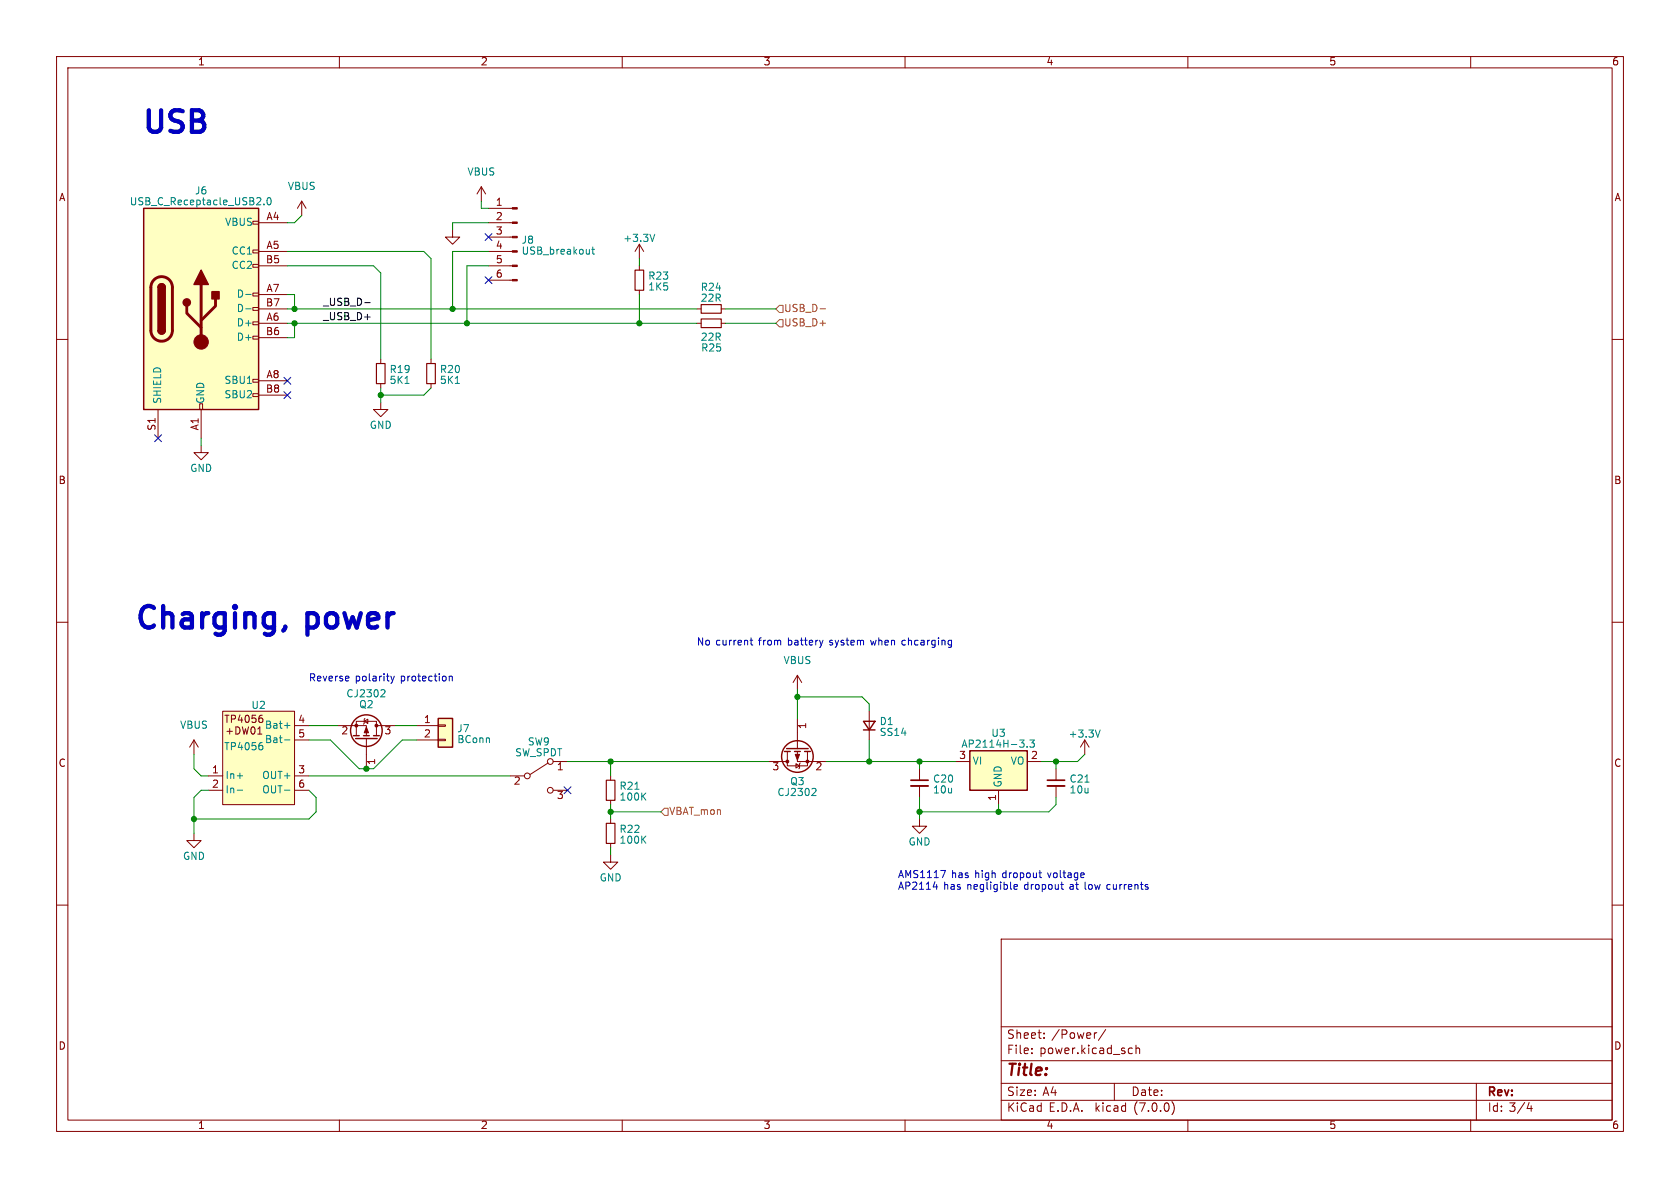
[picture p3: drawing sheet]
<svg xmlns="http://www.w3.org/2000/svg" width="297mm" height="210mm" viewBox="0 0 297 210" stroke-linecap="round" stroke-linejoin="round" font-family="sans-serif">
<g fill="none" stroke="#840000" stroke-width=".18">
<path d="M10 10h277v190h-277zM12 12h273v186h-273zM60 10v2M110 10v2M160 10v2M210 10v2M260 10v2M44.7 39.1h1v.5h-1zM45.7 39.4h5.1M53.3 35.6l-.7 1.2M53.3 35.6v2.5M53.3 35.6l.8 1.2"/>
<path d="M85.1 33l-.8 1.3M85.1 33v2.6M85.1 33l.8 1.3M86.4 39.4h4.2M86.4 36.8h4.2M10 60h2M44.7 59.4h1v.5h-1zM44.7 56.9h1v.5h-1zM44.7 54.4h1v.5h-1zM44.7 51.8h1v.5h-1zM44.7 46.7h1v.5h-1zM44.7 44.2h1v.5h-1z"/>
<path d="M45.7 47h5.1M45.7 44.5h5.1M45.7 57.2h5.1M45.7 54.6h5.1M45.7 52.1h5.1M45.7 59.7h5.1M80 40.6v1.3h1.3l-1.3 1.3-1.3-1.3h1.3M86.4 49.5h4.2M86.4 47h4.2M86.4 44.5h4.2M86.4 41.9h4.2M113 43.2v2.5"/>
<path d="M113 47v.8M113 51.3v.8M113 43.2l-.7 1.3M113 43.2l.8 1.3M123.2 57.2h.8M123.2 54.6h.8M127.5 57.2h.8M127.5 54.6h.8M285 60h2M27.9 72.4v5.1M35.3 71.4h.5v1h-.5zM35.6 78.7v1.3h1.2l-1.2 1.3-1.3-1.3h1.3"/>
<path d="M35.6 72.4v5.1M44.7 69.6h1v.5h-1zM44.7 67.1h1v.5h-1zM45.7 67.3h5.1M45.7 69.9h5.1M67.3 71.1v1.3h1.3l-1.3 1.3-1.3-1.3h1.3M67.3 63.5v.8M67.3 67.8v.8M76.2 63.5v.8M76.2 67.8v.8M10 110h2M141 119.4v2.5"/>
<path d="M141 119.4l-.8 1.3M141 119.4l.7 1.3M285 110h2M34.3 130.8l-.8 1.3M34.3 130.8v2.6M34.3 130.8l.8 1.3M36.8 137.2h2.6M36.8 139.7h2.6M39.4 125.7h12.7v16.5h-12.7zM39.8 126.4h.7M40.1 126.4v1.3M40.1 129.3h1"/>
<path d="M40.6 128.8v1M40.9 127.1l.6-.1 .1-.1v-.3l-.7-.2v1.3M41.7 128.5a.64 .64 0 0 1 .7 .6 .64 .64 0 0 1-.7 .7zM42.4 126.4l-.3 .9h.8M42.7 126.9v.8M42.8 128.5l.3 1.3 .3-.9 .2 .9 .3-1.3M43.5 126.6l.1-.2a.68 .68 0 0 1 .5 .7 .68 .68 0 0 1-.5 .6l-.1-.1-.2-.4zM44.5 128.6l.2-.1a.68 .68 0 0 1 .4 .6 .68 .68 0 0 1-.4 .7 .84 .84 0 0 1-.2-1.2zM45.2 126.4h-.6l-.1 .6 .2-.1 .4 .1 .2 .2-.1 .4-.2 .1-.5-.1M45.6 129.8h.7M45.6 128.9l.3-.4v1.3M45.8 127.2l.2-.3h.2l.3 .3v.3"/>
<path d="M46.4 126.4l-.4 .1a.86 .86 0 0 0 0 1.2h.2M52.1 128.3h2.5M52.1 130.8h2.5M52.1 137.2h2.5M52.1 139.7h2.5M59.7 128.3h5.1v1.7M63 130v-2.5h3.5v2.5M64.4 127.5l.6-.4v.8zM64.5 127l-.1 .1v.8l-.1 .1M64.8 130.6v5.3M66.5 128.3h3.3M73.7 128.3h3.8"/>
<path d="M73.7 130.8h3.8M77.5 130.7h1.2v.2h-1.2zM77.5 128.1h1.2v.3h-1.2zM90.2 137.2h2.5M96.9 134.9l-3.2 2M97.8 134.6h2.5M97.8 139.7h2.5M107.9 137.2v.7M135.9 134.6h3.3M139.2 132.8v2.6h3.5v-2.6M140.7 135l.7 .4-.7 .4zM141 132.8v1.8h5"/>
<path d="M141 127v5.3M141.5 134.9l-.1 .1v.8l-.2 .1M153.7 125.7v5.1M162.6 135.9v2M162.6 138.9v2.1M168.9 134.6h2.5M176.5 139.7v2.5M181.6 134.6h2.5M186.7 135.9v2M186.7 138.9v2.1M191.8 130.8l-.8 1.3M191.8 130.8v2.6"/>
<path d="M191.8 130.8l.7 1.3M10 160h2M34.3 147.3v1.3h1.3l-1.3 1.3-1.3-1.3h1.3M107.9 151.1v1.3h1.3l-1.3 1.3-1.2-1.3h1.2M107.9 141.5v.7M107.9 144.8v.7M107.9 149.1v.8M162.6 144.8v1.3h1.2l-1.2 1.2-1.3-1.2h1.3M285 160h2M177 166h108v32h-108zM60 198v2M110 198v2"/>
<path d="M160 198v2M177 194.5h108M177 191.5h108M177 187.5h108M177 181.5h108M182.4 186.1v.2M182.4 185.3v.2M184.6 183.4v.2M184.6 182.6v.2M193.8 182.6h.1M195.5 182l-1.3 1.9M197 191.5v3"/>
<path d="M199.8 185.3h.4M200.2 186.2l-.4 .1M200.8 185.4l.2-.1h.4l.1 1M200.8 184.8v1.5M207.2 194.7a1.72 1.72 0 0 1 0 2.3M210 198v2M260 198v2M261 191.5v6.5M270 196h.9M270.7 195.5v1"/>
<circle cx="93.2" cy="137.2" r=".51"/>
<circle cx="97.3" cy="139.7" r=".51"/>
<circle cx="97.3" cy="134.6" r=".51"/>
</g>
<g fill="none" stroke="#840000" stroke-width=".25">
<path d="M25.4 36.8h20.3v35.6h-20.3zM27.9 58.4a.64 .64 0 0 0 .7 .7 .64 .64 0 0 0 .6-.7M27.9 50.8a.64 .64 0 0 1 .7-.6 .64 .64 0 0 1 .6 .6M62.5 130h1M62.9 130.6h3.8M64.3 130h1M66 130h1.1M77.5 127h2.5v5.1h-2.5zM138.7 132.8h1M139.1 132.3h3.8M140.5 132.8h1M142.2 132.8h1.1"/>
<path d="M152.7 127.5h2l-1 1.5zM152.7 129h2M171.4 132.7h10.2v7h-10.2z"/>
<circle cx="64.8" cy="129.2" r="2.79"/>
<circle cx="141" cy="133.7" r="2.79"/>
</g>
<g fill="#840000" stroke="#840000" stroke-width=".18">
<path d="M64.8 128.5l.4 1h-.8z"/>
<path d="M140.6 133.4h.8l-.4 1z"/>
<path d="M90.6 49.4h.8v.3h-.8z"/>
<path d="M90.6 46.9h.8v.2h-.8z"/>
<path d="M90.6 44.3h.8v.3h-.8z"/>
<path d="M90.6 41.8h.8v.2h-.8z"/>
<path d="M90.6 39.2h.8v.3h-.8z"/>
<path d="M90.6 36.7h.8v.3h-.8z"/>
<circle cx="63" cy="128.3" r=".25"/>
<circle cx="66.5" cy="128.3" r=".25"/>
<circle cx="142.7" cy="134.6" r=".25"/>
<circle cx="139.2" cy="134.6" r=".25"/>
<circle cx="35.6" cy="60.5" r="1.27"/>
</g>
<g fill="none" stroke="#008484" stroke-width=".18">
<path d="M46.7 36.1v.1M47.3 35.1l.2-.2a.68 .68 0 0 1 .4 .7 .68 .68 0 0 1-.4 .6l-.2-.1-.1-.4zM43.4 52.1h1M43.4 54.6h1M104.6 44.1h.5M104.8 43.7v1l.3 .2M115.8 41.4l-.5 1.3M43.7 67.8h.8M71.6 67.8h.7M80.5 67.8h.7M41.9 139.7h1M46.1 131.3h.3"/>
<path d="M46.5 132v.3l-.3 .2M50.3 139.7h1M50.3 128.3h1M50.3 130.8h1M67.5 121.9l.4 .1 .2 .3-.8 .9h.8M143.7 139.4h.4l.2 .3-.8 .9h.8M181.6 132v.1M182.1 130.8h.7l-.4 .5 .4 .1v.6l-.2 .1-.5-.1M194.5 129l-.4 1.3"/>
</g>
<g fill="#ffffc2" stroke="#ffffc2" stroke-width=".18">
<path d="M171.4 132.7h10.2v7h-10.2z"/>
<path d="M77.5 127h2.5v5.1h-2.5z"/>
<path d="M25.4 36.8h20.3v35.6h-20.3z"/>
<path d="M39.4 125.7h12.7v16.5h-12.7z"/>
</g>
<path d="M161 138.9h3.1M185.2 138.9h3" fill="none" stroke="#840000" stroke-width=".33"/>
<path d="M161 137.9h3.1M185.2 137.9h3" fill="none" stroke="#840000" stroke-width=".3"/>
<path d="M112.3 47.8h1.5v3.5h-1.5zM124 56.4h3.5v1.5h-3.5zM124 53.8h3.5v1.6h-3.5zM66.5 64.3h1.6v3.5h-1.6zM75.4 64.3h1.6v3.5h-1.6zM107.2 137.9h1.5v3.6h-1.5zM107.2 145.5h1.5v3.6h-1.5z" fill="none" stroke="#840000" stroke-width=".2"/>
<path d="M27.2 49.5a1.9 1.9 0 0 1 2.1-.5 1.9 1.9 0 0 1 1.2 1.8v7.6a1.91 1.91 0 0 1-1.9 1.9 1.91 1.91 0 0 1-1.9-1.9v-7.8l.2-.6zM33 54.1v1.3l2.6 2.5M35.6 50.3v10.2M38.1 52.8v1.3l-2.5 2.5" fill="none" stroke="#840000" stroke-width=".51"/>
<g fill="#840000" stroke="#840000" stroke-width=".25">
<path d="M27.9 58.4h1.3a.64 .64 0 0 1-.6 .7 .64 .64 0 0 1-.7-.7z"/>
<path d="M27.9 50.8h1.3v7.6h-1.3z"/>
<path d="M28.1 50.4a.64 .64 0 0 1 .7-.2 .64 .64 0 0 1 .4 .6h-1.3z"/>
<path d="M35.6 47.8l1.2 2.5h-2.5z"/>
<path d="M37.5 51.6h1.2v1.2h-1.2z"/>
<circle cx="33" cy="53.5" r=".63"/>
</g>
<path d="M137.2 57.2l.6-.7h.6v1.3h-.6zM137.8 54h.6v1.2h-.6l-.6-.6zM145 54.6h.9M117.5 142.9h.6v1.2h-.6l-.7-.6z" fill="none" stroke="#848400" stroke-width=".18"/>
<path d="M64.5 53.5h.9" fill="none" stroke="#000" stroke-width=".18"/>
<path d="M50.4 110.7l-.1 .6" fill="none" stroke="#0000c2" stroke-width=".76"/>
<g fill="none" stroke="#0000c2" stroke-width=".18">
<path d="M69.1 119.5l.3 .9M69.7 119.5l-.3 .9M79.4 119.5v.9M79.4 119.6l.2-.1 .3 .1 .1 .8M132.6 113.2h.5M132.8 112.8v1l.3 .2M145.5 113.2l-.3 .8M168.1 113.2h.1M168.2 113.2v1l-.1 .2M168.2 114h-.1M69.4 120.4l-.3 .4M165 156.8h.8"/>
<path d="M166.3 153.9h.9l-.6 1.2M179.4 156.4l-.1 .1v.5l.1 .2 .4-.1M179.7 156.4l.2 .3-.6 .1M183.7 154.3h.4M183.9 155.1h.2M187.8 157.1l.2 .1"/>
</g>
<g fill="none" stroke="#008400" stroke-width=".18">
<path d="M53.3 38.1l-1.2 1.3h-1.3M85.1 35.6v1.2h1.3M86.4 39.4h-6.4v1.2M50.8 47h15.2l1.3 1.3v15.2M50.8 52.1h1.3v2.5M50.8 57.2h72.4M50.8 54.6h72.4M50.8 44.5h24.1l1.3 1.2v17.8M52.1 57.2v2.5h-1.3M86.4 44.5h-6.4v10.1M86.4 47h-3.9v10.2M113 45.7v1.3"/>
<path d="M113 52.1v5.1M128.3 57.2h8.9M128.3 54.6h8.9M35.6 77.5v1.2M67.3 68.6v2.5M76.2 68.6l-1.3 1.3h-7.6M34.3 133.4v2.5l1.3 1.3h1.2M36.8 139.7h-1.2l-1.3 1.3v6.3M54.6 130.8h3.8l5.1 5.1h2.5l5.1-5.1h2.6M54.6 128.3h5.1M54.6 139.7l1.3 1.3v2.5l-1.3 1.3h-20.3M54.6 137.2h35.6"/>
<path d="M69.8 128.3h3.9M100.3 134.6h35.6M107.9 134.6v2.6M141 123.2h11.4l1.3 1.3v1.2M141 121.9v5.1M146 134.6h22.9M153.7 130.8v3.8M162.6 134.6v1.3M186.7 134.6v1.3M191.8 133.4l-1.3 1.2h-6.4M107.9 143.5h8.9M107.9 142.2v2.6"/>
<path d="M107.9 149.9v1.2M162.6 141v3.8M176.5 142.2v1.3M186.7 141v1.2l-1.3 1.3h-22.8"/>
</g>
<path d="M85.8 41.3l1.2 1.2M85.8 48.9l1.2 1.2M87 41.3l-1.2 1.2M87 48.9l-1.2 1.2M27.3 76.9l1.2 1.2M28.5 76.9l-1.2 1.2M50.2 66.7l1.2 1.2M50.2 69.2l1.2 1.3M51.4 66.7l-1.2 1.2M51.4 69.2l-1.2 1.3M99.7 139.1l1.2 1.2M100.9 139.1l-1.2 1.2" fill="none" stroke="#000084" stroke-width=".18"/>
<g fill="#008400" stroke="#008400" stroke-width=".18">
<circle cx="67.3" cy="69.9" r=".46"/>
<circle cx="64.8" cy="135.9" r=".46"/>
<circle cx="34.3" cy="144.8" r=".46"/>
<circle cx="113" cy="57.2" r=".46"/>
<circle cx="107.9" cy="143.5" r=".46"/>
<circle cx="107.9" cy="134.6" r=".46"/>
<circle cx="52.1" cy="57.2" r=".46"/>
<circle cx="52.1" cy="54.6" r=".46"/>
<circle cx="82.5" cy="57.2" r=".46"/>
<circle cx="80" cy="54.6" r=".46"/>
<circle cx="162.6" cy="143.5" r=".46"/>
<circle cx="162.6" cy="134.6" r=".46"/>
<circle cx="153.7" cy="134.6" r=".46"/>
<circle cx="176.5" cy="143.5" r=".46"/>
<circle cx="141" cy="123.2" r=".46"/>
<circle cx="186.7" cy="134.6" r=".46"/>
</g>
<g font-size="5.3" fill="#0000c2">
<text x="25.4" y="24.1">USB</text>
<text x="24.1" y="111.8">Charging,</text>
<text x="54.6" y="111.8">power</text>
</g>
<text font-size="2.8" fill="#840000" x="178" y="190.8">Title:</text>
<g font-size="2.1" fill="#840000">
<text x="178" y="183.9">Sheet:</text>
<text x="185.9" y="183.9">/Power/</text>
<text x="178" y="186.6">File:</text>
<text x="183.8" y="186.6">power.kicad_sch</text>
<text x="178" y="196.8">KiCad</text>
<text x="178" y="194">Size:</text>
<text x="184.3" y="194">A4</text>
<text x="185.4" y="196.8">E.D.A.</text>
<text x="193.7" y="196.8">kicad</text>
<text x="200" y="194">Date:</text>
<text x="200.6" y="196.8">(7.0.0)</text>
<text x="263" y="194.2">Rev:</text>
<text x="263" y="196.8">Id: 3/4</text>
</g>
<g font-size="1.8" fill="#840000">
<text x="35" y="11.8">1</text>
<text x="85" y="11.8">2</text>
<text x="135" y="11.8">3</text>
<text x="185" y="11.8">4</text>
<text x="235" y="11.8">5</text>
<text x="285" y="11.8">6</text>
<text x="10.4" y="35.8">A</text>
<text x="285.4" y="35.8">A</text>
<text x="47" y="39.1">A4</text>
<text x="87.6" y="36.6">1</text>
<text x="87.6" y="39.1">2</text>
<text x="87.6" y="41.7">3</text>
<text x="47" y="46.7">B5</text>
<text x="47" y="44.2">A5</text>
<text x="87.6" y="44.2">4</text>
<text x="87.6" y="46.7">5</text>
<text x="47" y="51.8">A7</text>
<text x="87.6" y="49.3">6</text>
<text x="47" y="59.4">B6</text>
<text x="47" y="54.4">B7</text>
<text x="47" y="56.9">A6</text>
<text x="47" y="69.6">B8</text>
<text x="47" y="67.1">A8</text>
<text x="27.7" y="76.2" transform="rotate(-90 27.7 76.2)">S1</text>
<text x="35.3" y="76.1" transform="rotate(-90 35.3 76.1)">A1</text>
<text x="10.3" y="85.8">B</text>
<text x="285.3" y="85.8">B</text>
<text x="52.7" y="128">4</text>
<text x="52.7" y="130.6">5</text>
<text x="60.3" y="130.2">2</text>
<text x="67.9" y="130.2">3</text>
<text x="74.9" y="128">1</text>
<text x="74.9" y="130.6">2</text>
<text x="142.9" y="128.9" transform="rotate(-90 142.9 128.9)">1</text>
<text x="10.3" y="135.8">C</text>
<text x="37.4" y="136.9">1</text>
<text x="52.7" y="136.9">3</text>
<text x="66.7" y="135.3" transform="rotate(-90 66.7 135.3)">1</text>
<text x="98.4" y="136.5">1</text>
<text x="136.5" y="136.5">3</text>
<text x="144.1" y="136.5">2</text>
<text x="169.5" y="134.4">3</text>
<text x="182.2" y="134.4">2</text>
<text x="285.3" y="135.8">C</text>
<text x="37.4" y="139.4">2</text>
<text x="52.7" y="139.4">6</text>
<text x="90.8" y="139.1">2</text>
<text x="98.4" y="141.6">3</text>
<text x="176.3" y="141.6" transform="rotate(-90 176.3 141.6)">1</text>
<text x="10.3" y="185.8">D</text>
<text x="285.3" y="185.8">D</text>
<text x="35" y="199.8">1</text>
<text x="85" y="199.8">2</text>
<text x="135" y="199.8">3</text>
<text x="185" y="199.8">4</text>
<text x="235" y="199.8">5</text>
<text x="285" y="199.8">6</text>
</g>
<g font-size="1.8" fill="#008484">
<text x="34.4" y="34.6">J6</text>
<text x="50.8" y="33.8">VBUS</text>
<text x="82.6" y="31.3">VBUS</text>
<text x="22.9" y="36.6">USB_C_Receptacle_USB2.0</text>
<text x="39.7" y="40.2">VBUS</text>
<text x="40.8" y="45.3">CC1</text>
<text x="40.8" y="47.8">CC2</text>
<text x="92.2" y="43.4">J8</text>
<text x="92.2" y="45.3">USB_breakout</text>
<text x="110.1" y="43">+3.3V</text>
<text x="41.7" y="52.9">D-</text>
<text x="114.5" y="49.7">R23</text>
<text x="114.5" y="51.6">1K5</text>
<text x="123.8" y="51.7">R24</text>
<text x="123.8" y="53.6">22R</text>
<text x="41.7" y="58">D+</text>
<text x="41.7" y="55.4">D-</text>
<text x="41.7" y="60.5">D+</text>
<text x="123.8" y="60.5">22R</text>
<text x="123.9" y="62.4">R25</text>
<text x="28.8" y="71.4" transform="rotate(-90 28.8 71.4)">SHIELD</text>
<text x="36.4" y="71.4" transform="rotate(-90 36.4 71.4)">GND</text>
<text x="39.6" y="68.1">SBU1</text>
<text x="39.6" y="70.7">SBU2</text>
<text x="68.8" y="66.2">R19</text>
<text x="68.8" y="68.1">5K1</text>
<text x="77.7" y="66.2">R20</text>
<text x="77.7" y="68.1">5K1</text>
<text x="65.3" y="76.1">GND</text>
<text x="33.6" y="83.7">GND</text>
<text x="138.5" y="117.7">VBUS</text>
<text x="44.4" y="125.6">U2</text>
<text x="61.2" y="123.5">CJ2302</text>
<text x="63.4" y="125.5">Q2</text>
<text x="31.8" y="129.1">VBUS</text>
<text x="46.7" y="129.1">Bat+</text>
<text x="46.7" y="131.6">Bat-</text>
<text x="80.8" y="129.7">J7</text>
<text x="80.8" y="131.6">BConn</text>
<text x="155.5" y="128.5">D1</text>
<text x="155.5" y="130.4">SS14</text>
<text x="175.2" y="130.5">U3</text>
<text x="188.9" y="130.7">+3.3V</text>
<text x="39.6" y="132.9">TP4056</text>
<text x="39.9" y="138">In+</text>
<text x="46.2" y="138">OUT+</text>
<text x="91" y="134">SW_SPDT</text>
<text x="93.3" y="132.1">SW9</text>
<text x="169.9" y="132.5">AP2114H-3.3</text>
<text x="172" y="135.4">VI</text>
<text x="178.6" y="135.4">VO</text>
<text x="39.9" y="140.5">In-</text>
<text x="46.2" y="140.5">OUT-</text>
<text x="109.5" y="139.9">R21</text>
<text x="109.5" y="141.8">100K</text>
<text x="137.4" y="141">CJ2302</text>
<text x="139.6" y="139.1">Q3</text>
<text x="164.9" y="138.6">C20</text>
<text x="164.9" y="140.5">10u</text>
<text x="177.4" y="139.2" transform="rotate(-90 177.4 139.2)">GND</text>
<text x="189" y="138.6">C21</text>
<text x="189" y="140.5">10u</text>
<text x="109.5" y="147.5">R22</text>
<text x="109.5" y="149.4">100K</text>
<text x="160.6" y="149.7">GND</text>
<text x="32.3" y="152.3">GND</text>
<text x="106" y="156.1">GND</text>
</g>
<g font-size="1.8">
<text x="57.1" y="54.3">_USB_D-</text>
<text x="57.1" y="56.8">_USB_D+</text>
</g>
<g font-size="1.8" fill="#848400">
<text x="138.6" y="55.4">USB_D-</text>
<text x="138.6" y="58">USB_D+</text>
<text x="118.3" y="144.3">VBAT_mon</text>
</g>
<g font-size="1.8" fill="#0000c2">
<text x="123.2" y="114.3">No current</text>
<text x="134.2" y="114.3">from</text>
<text x="139.5" y="114.3">battery</text>
<text x="146.9" y="114.3">system</text>
<text x="154.4" y="114.3">when</text>
<text x="160" y="114.3">chcarging</text>
<text x="54.6" y="120.7">Reverse</text>
<text x="62.8" y="120.7">polarity</text>
<text x="70.9" y="120.7">protection</text>
<text x="158.7" y="155.4">AMS1117</text>
<text x="168.2" y="155.4">has</text>
<text x="172.4" y="155.4">high</text>
<text x="177.4" y="155.4">dropout</text>
<text x="185.5" y="155.4">voltage</text>
<text x="158.7" y="157.5">AP2114</text>
<text x="166.8" y="157.5">has</text>
<text x="171.1" y="157.5">negligible</text>
<text x="181.3" y="157.5">dropout</text>
<text x="189.4" y="157.5">at</text>
<text x="192.2" y="157.5">low</text>
<text x="196.2" y="157.5">currents</text>
</g>
</svg>
